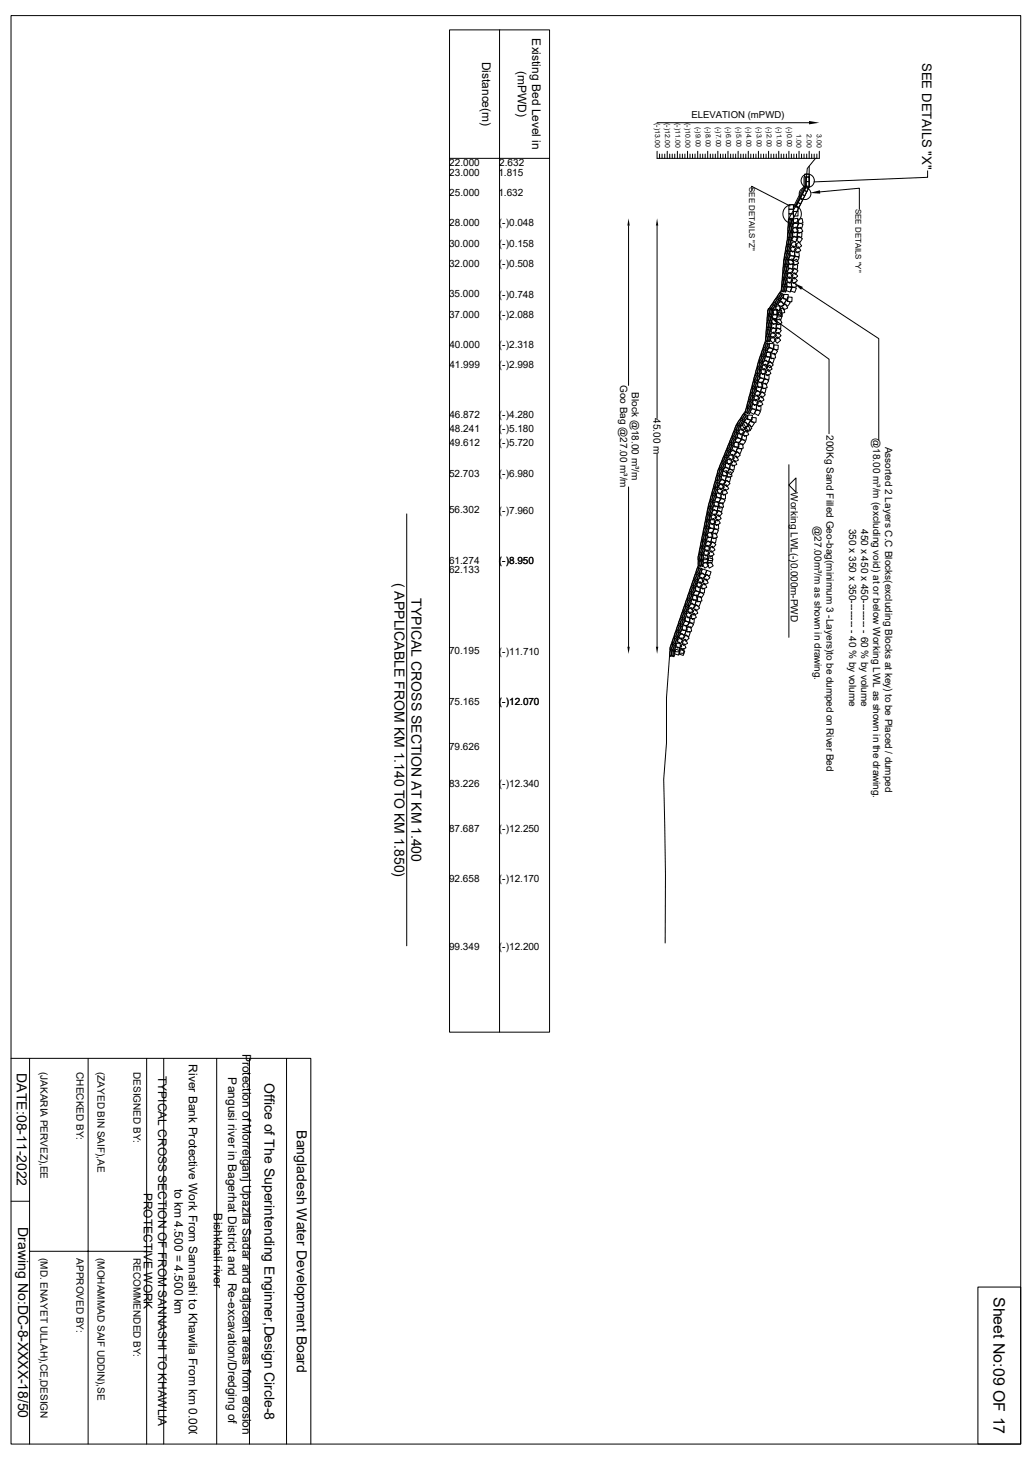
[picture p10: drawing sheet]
<svg xmlns="http://www.w3.org/2000/svg" width="297mm" height="420mm" viewBox="0 0 297 420" stroke-linecap="round" stroke-linejoin="round" font-family="sans-serif">
<g fill="none" stroke="#000" stroke-width=".29">
<path d="M3.2 4.5h290.6v410.9h-290.6zM129.4 8.6h28.8v288.3h-28.8zM143.8 8.6v288.3M189.1 35.3h43.7M129.4 45.6h28.8M189.1 43.5v2.1h46.7v-2.1M189.8 44.3v1.3M190.5 44.3v1.3M191.3 44.3v1.3M192 43.5v2.1M192.7 44.3v1.3M193.5 44.3v1.3"/>
<path d="M194.2 44.3v1.3M194.9 43.5v2.1M195.7 44.3v1.3M196.4 44.3v1.3M197.1 44.3v1.3M197.9 43.5v2.1M198.6 44.3v1.3M199.3 44.3v1.3M200 44.3v1.3M200.8 43.5v2.1M201.5 44.3v1.3M202.2 44.3v1.3"/>
<path d="M202.9 44.3v1.3M203.7 43.5v2.1M204.4 44.3v1.3M205.1 44.3v1.3M205.9 44.3v1.3M206.6 43.5v2.1M207.3 44.3v1.3M208.1 44.3v1.3M208.8 44.3v1.3M209.5 43.5v2.1M210.3 44.3v1.3M211 44.3v1.3"/>
<path d="M211.7 44.3v1.3M212.4 43.5v2.1M213.2 44.3v1.3M213.9 44.3v1.3M214.6 44.3v1.3M215.3 43.5v2.1M216.1 44.3v1.3M216.4 54.7l-.1-1.1 11.1 5.7M216.8 44.3v1.3M217.6 44.3v1.3M218.3 43.5v2.1M219 44.3v1.3"/>
<path d="M219.8 44.3v1.3M220.5 44.3v1.3M221.2 43.5v2.1M221.9 44.3v1.3M222.7 44.3v1.3M223.4 44.3v1.3M224.1 43.5v2.1M224.8 44.3v1.3M225.6 44.3v1.3M226.3 44.3v1.3M227 58.9h1.3v1.3h-1.3zM227 43.5v2.1"/>
<path d="M227.8 44.3v1.3M228.3 59.5h1.4v1.3h-1.4zM228.5 44.3v1.3M229.2 44.3v1.3M230 43.5v2.1M230.7 44.3v1.3M231.4 50.9v2.5l-3.1 6.1M231.4 44.3v1.3M231.6 50.1h1.3v.8h-.9v1.3h.9v1.4h-.9v-1.4h.9v-1.3h-1.3zM231.7 50.9v2.6l-3 6M232 50.9v2.7l-3 5.9M232 53.6l.8 .4-.6 1.1-.8-.4-.6 1.2 .8 .4-.6 1.2-.7-.4-.6 1.2 .7 .4-.6 1.1-.7-.4 .6-1.1 .7 .4 .6-1.2-.7-.4 .5-1.2 .8 .4 .6-1.2-.8-.4z"/>
<path d="M232.2 44.3v1.3M232.9 50.9l-.1 3.1-5.8 11.4M232.9 43.5v2.1M232.9 47.8v6M233.6 44.3v1.3M234.3 44.3v1.3M234.7 45.6l-2.4 2.9-.5 5.8-4.9 8.8-.3 5.8-1 5.9-.8 8.7-3.9 5.8-.6 8.8-2 5.8-3.8 14.3-2.6 3.9-5.2 13.1-2.9 10.5-2.9 14.4v2.6l-8 23.5-1.1 14.5v13l-.8 10.5 .5 27.6-.1 19.5M235.1 44.3v1.3M236 55.2l11.3-1.1v6.1M267 49.1v1.9l-32.7 1.3M180.9 64.9v46M189.1 64.9v55.5"/>
<path d="M225.4 78.3a1.76 1.76 0 0 1-.1 1.8l-.1-1.1zM225.6 76.4a1.76 1.76 0 0 1-.1 1.8l-.1-1.1zM225.8 74.4a1.76 1.76 0 0 1-.1 1.8l-.1-1.1zM225.9 78.4a1.76 1.76 0 0 1-.1 1.8l-.1-1.1zM226.1 72.6a1.58 1.58 0 0 1-.2 1.7 1.58 1.58 0 0 1 .2-1.7zM226.1 76.4a1.76 1.76 0 0 1-.1 1.8l-.1-1.1zM226.2 74.5a1.76 1.76 0 0 1-.1 1.8l-.1-1.1zM226.4 79.2l1-.9 .9 1-1.1 .9zM226.4 70.6a1.58 1.58 0 0 1-.1 1.8 1.58 1.58 0 0 1 .1-1.8zM226.4 78.4a1.76 1.76 0 0 1 0 1.8l-.2-1.1zM226.6 76.5a1.76 1.76 0 0 1-.1 1.8l-.1-1.1zM226.6 72.6a1.58 1.58 0 0 1-.2 1.8 1.58 1.58 0 0 1 .2-1.8z"/>
<path d="M226.7 74.5a1.76 1.76 0 0 1 0 1.8l-.2-1.1zM226.8 68.7a1.58 1.58 0 0 1-.2 1.8 1.58 1.58 0 0 1 .2-1.8zM226.8 75l1.2-.5 .5 1.1-1.2 .6zM226.9 66.8a1.44 1.44 0 0 1 0 1.7 1.44 1.44 0 0 1 0-1.7zM226.9 64.8a1.44 1.44 0 0 1 .1 1.8 1.44 1.44 0 0 1-.1-1.8zM226.9 70.7a1.58 1.58 0 0 1-.1 1.8 1.58 1.58 0 0 1 .1-1.8zM226.9 75.9l1.4 .1-.2 1.3h-1.3zM227 61.5h1.3v1.3h-1.3zM227 60.2h1.3v1.3h-1.3zM227.1 62.9a1.44 1.44 0 0 1 .1 1.7 1.44 1.44 0 0 1-.1-1.7zM227.1 72.7a1.58 1.58 0 0 1-.2 1.8 1.58 1.58 0 0 1 .2-1.8zM227.3 68.8a1.58 1.58 0 0 1-.2 1.8 1.58 1.58 0 0 1 .2-1.8z"/>
<path d="M227.3 77l1 .8-.7 1.1-1.1-.8zM227.3 66.8a1.44 1.44 0 0 1 .1 1.8 1.44 1.44 0 0 1-.1-1.8zM227.3 72.3l1.3-.1 .2 1.3-1.3 .2zM227.4 71.5l1-.8 .8 1.1-1.1 .8zM227.4 70.8a1.58 1.58 0 0 1-.2 1.8 1.58 1.58 0 0 1 .2-1.8zM227.5 64.9a1.44 1.44 0 0 1 0 1.7 1.44 1.44 0 0 1 0-1.7zM227.5 73.4l1.2 .5-.6 1.2-1.2-.6zM227.5 62.9a1.44 1.44 0 0 1 .1 1.8 1.44 1.44 0 0 1-.1-1.8zM227.6 70.2l1-.8 .8 1.1-1.1 .7zM227.7 79.3l1-.9 .9 1-1 .9zM227.8 68.9a1.58 1.58 0 0 1-.2 1.8 1.58 1.58 0 0 1 .2-1.8zM227.8 66.8a1.44 1.44 0 0 1 .1 1.8 1.44 1.44 0 0 1-.1-1.8z"/>
<path d="M227.9 64.9a1.44 1.44 0 0 1 .1 1.7 1.44 1.44 0 0 1-.1-1.7zM228 65.9l1.2-.6 .5 1.2-1.1 .6zM228 62.9a1.44 1.44 0 0 1 .1 1.8 1.44 1.44 0 0 1-.1-1.8zM228.1 75.1l1.2-.6 .5 1.2-1.2 .6zM228.2 66.8l1.3 .1-.1 1.3-1.3-.1zM228.2 63l1.3-.2 .3 1.3-1.3 .2zM228.3 76l1.3 .2-.2 1.3-1.3-.2zM228.3 60.8h1.4v1.3h-1.4zM228.5 64.1l1.3 .3-.4 1.3-1.3-.4zM228.5 67.9l1.1 .7-.7 1.1-1.1-.7zM228.6 77.1l1.1 .8-.8 1.1-1.1-.8zM228.6 71.7l1.1-.7 .8 1.1-1.1 .7z"/>
<path d="M228.6 72.6l1.3-.2 .1 1.3-1.3 .2zM228.8 73.6l1.2 .5-.6 1.2-1.2-.5zM228.9 70.4l1.1-.7 .7 1-1.1 .8zM229.3 66l1.2-.6 .6 1.1-1.2 .6zM229.5 66.9h1.3l-.1 1.3h-1.3zM229.5 63.1l1.3-.2 .3 1.2-1.3 .3zM229.8 64.1l1.3 .4-.4 1.3-1.3-.4zM229.8 67.9l1.1 .8-.7 1.1-1.1-.8zM220.2 98.6l.2-.2v.5l-.6 1.3v-.5zM220.6 96.5a1.76 1.76 0 0 1-.1 1.8l-.2-1.1zM220.6 98.8l.3-.2v.5l-.6 1.3-.1-.5zM220.7 94.6a1.76 1.76 0 0 1-.1 1.8l-.1-1.1z"/>
<path d="M220.9 92.6a1.76 1.76 0 0 1-.1 1.8l-.2-1.1zM221 90.7a1.76 1.76 0 0 1-.1 1.8l-.1-1.1zM221.1 96.6a1.76 1.76 0 0 1-.1 1.8l-.1-1.1zM221.1 88.8a1.76 1.76 0 0 1 0 1.8l-.2-1.1zM221.1 98.9l.3-.1v.5l-.6 1.2-.1-.5zM221.2 94.6a1.76 1.76 0 0 1-.1 1.8l-.1-1.1zM221.4 92.7a1.76 1.76 0 0 1-.1 1.8l-.2-1.1zM221.4 98.8l1.4 .1-.1 1.3-1.3-.1zM221.4 99.9l1.1 .7-.7 1.1-1.1-.8zM221.5 90.7a1.76 1.76 0 0 1-.1 1.8l-.1-1.1zM221.5 97.7l1-.9 .9 1-1 .8zM221.6 96.6a1.76 1.76 0 0 1-.1 1.8l-.1-1.1z"/>
<path d="M221.6 96.4l1-.9 .9 1-1 .8zM221.7 88.8a1.76 1.76 0 0 1-.1 1.8l-.2-1.1zM221.7 94.7a1.76 1.76 0 0 1-.1 1.8l-.1-1.1zM221.9 92.7a1.76 1.76 0 0 1-.1 1.8l-.1-1.1zM222 92.2l1.1-.6 .6 1.2-1.2 .5zM222 90.8a1.76 1.76 0 0 1-.1 1.8l-.1-1.1zM222.1 93.1l1.3 .1v1.3l-1.4-.1zM222.2 87.6l.3-.3a1.43 1.43 0 0 1-1 1.5zM222.2 88.8a1.76 1.76 0 0 1-.1 1.8l-.1-1.1zM222.3 89.3l1.3-.2 .2 1.3-1.3 .2zM222.5 89.2l1.3-.2 .2 1.3-1.3 .2zM222.5 94.2l1.1 .7-.8 1.1-1.1-.7z"/>
<path d="M222.5 90.3l1.3 .5-.4 1.2-1.3-.4zM222.6 87.9l.3-.3a1.43 1.43 0 0 1-1 1.5zM222.7 99.2l1.3 .1-.1 1.3-1.3-.1zM222.8 97.7l1-.8 .9 1-1 .9zM222.9 96.4l1-.8 .9 1-1 .9zM223 88.1l.3-.2a1.43 1.43 0 0 1-1 1.4zM223.2 88.1l1.3-.2 .2 1.3-1.2 .2zM223.3 86l.3-.3a1.43 1.43 0 0 1-1 1.5zM223.3 92.3l1.2-.6 .5 1.2-1.1 .6zM223.4 93.2l1.3 .1v1.3l-1.3-.1zM223.5 92.4l15.1 10.9v21.5M223.6 90l1.2-.3 .3 1.3-1.3 .2z"/>
<path d="M223.6 89.5l1.3-.3 .2 1.3-1.3 .2zM223.7 86.3l.3-.3a1.43 1.43 0 0 1-1 1.5zM223.8 94.3l1.1 .7-.8 1.1-1-.7zM223.8 87.2l1.2-.5 .6 1.1-1.2 .6zM223.9 90.4l1.2 .5-.4 1.2-1.3-.4zM224.1 86.5l.3-.2a1.43 1.43 0 0 1-1 1.4zM224.3 88.9l1.3-.3 .2 1.3-1.3 .3zM224.4 84.4l.3-.3a1.43 1.43 0 0 1-1 1.5zM224.7 84.7l.3-.3a1.43 1.43 0 0 1-.9 1.5zM224.9 88l1.2-.6 .6 1.2-1.2 .6zM225.1 82.2a1.76 1.76 0 0 1-.1 1.8l-.1-1.1zM225.2 84.9l.3-.2a1.43 1.43 0 0 1-1 1.4z"/>
<path d="M225.3 85.6l1.1 .7-.8 1.1-1.1-.7zM225.3 80.3a1.76 1.76 0 0 1-.1 1.8l-.1-1.1zM225.6 84.7l1.3 .1-.1 1.3-1.3-.1zM225.6 82.2a1.76 1.76 0 0 1 0 1.8l-.2-1.1zM225.8 80.3a1.76 1.76 0 0 1-.1 1.8l-.1-1.1zM226.1 82.3a1.76 1.76 0 0 1-.1 1.8l-.1-1.1zM226.3 80.3a1.76 1.76 0 0 1-.1 1.8l-.1-1.1zM226.3 80.5l1-.9 .9 1-1 .9zM226.4 81.4l1.3-.3 .2 1.3-1.3 .2zM226.4 86.3l1.1 .7-.8 1.1-1.1-.7zM226.6 82.3l1.3 .5-.5 1.2-1.2-.4zM226.7 85.4l1.3 .1-.1 1.3-1.3-.1z"/>
<path d="M227.6 80.6l1-.8 .9 .9-1 .9zM227.7 81.4l1.3-.2 .2 1.3-1.3 .3zM227.9 82.5l1.3 .4-.5 1.2-1.2-.4zM230.8 82.9l22.1 14.5v29.3M213.9 119.2l.3-.2a1.43 1.43 0 0 1-1 1.4zM214.3 119.5l.3-.3a1.43 1.43 0 0 1-.9 1.4zM214.7 119.8l.4-.3a1.43 1.43 0 0 1-1 1.4zM214.9 117.3l.2-.2v.2a1.49 1.49 0 0 1-.6 1.5zM215.2 119.4l1.3 .1v1.3l-1.4-.1zM215.3 117.4l.3-.2v.3a1.49 1.49 0 0 1-.6 1.5zM215.4 115.4l.2-.2v.3a1.49 1.49 0 0 1-.5 1.5zM215.9 113.5l.2-.1v.2a1.49 1.49 0 0 1-.6 1.5z"/>
<path d="M215.9 115.5l.2-.1v.2a1.49 1.49 0 0 1-.6 1.5zM215.9 117.5l.2-.2v.3a1.49 1.49 0 0 1-.6 1.5zM216.3 115.7l.2-.2 .1 .2a1.49 1.49 0 0 1-.6 1.5zM216.4 116.4h1.3v1.3h-1.3zM216.5 117.4l1.1 .7-.6 1.1-1.2-.7zM216.5 111.5l.1 .2a1.49 1.49 0 0 1-.6 1.5l.1-.8zM216.5 113.5l.1 .2a1.49 1.49 0 0 1-.6 1.5l.1-.7zM216.5 115.5l1.1-.6 .7 1.1-1.2 .7zM216.8 113.8l.2-.2 .1 .3a1.49 1.49 0 0 1-.6 1.5zM216.8 114.3l1.2-.7 .6 1.1-1.1 .7zM216.9 109.8l.2-.2v.3a1.49 1.49 0 0 1-.6 1.4zM217 111.6l.1 .2a1.49 1.49 0 0 1-.6 1.5v-.7z"/>
<path d="M217.1 113.2l1-.9 .9 .9-.9 1zM217.3 107.9l.3-.2v.2a1.49 1.49 0 0 1-.6 1.5zM217.3 109.9l.3-.2v.3a1.49 1.49 0 0 1-.6 1.5zM217.3 111.9l.3-.2v.3a1.49 1.49 0 0 1-.6 1.5zM217.7 116.7h1.3v1.3h-1.3zM217.7 117.7l1.2 .7-.7 1.1-1.1-.6zM217.8 115.9l1.1-.7 .6 1.1-1.1 .7zM217.8 110l.2-.1 .1 .2a1.49 1.49 0 0 1-.6 1.5zM217.8 106l.3-.2v.3a1.49 1.49 0 0 1-.6 1.5zM217.8 108l.3-.2v.3a1.49 1.49 0 0 1-.6 1.5zM217.9 110.2l1.3-.3 .3 1.3-1.2 .3zM217.9 111.2l1.3 .3-.3 1.3-1.3-.4z"/>
<path d="M218.1 114.6l1.1-.7 .7 1.2-1.2 .6zM218.3 106.1l.2-.1 .1 .2a1.49 1.49 0 0 1-.6 1.5zM218.3 108.1l.2-.2 .1 .3a1.49 1.49 0 0 1-.6 1.5zM218.4 104.1l.2-.1v.2a1.49 1.49 0 0 1-.6 1.5zM218.4 113.6l.9-1 1 .9-1 1zM218.7 107.5h1.3v1.3h-1.3zM218.8 104.3l.2-.2 .1 .3a1.49 1.49 0 0 1-.6 1.4zM218.8 106.3l.2-.2 .1 .2a1.49 1.49 0 0 1-.6 1.5zM218.8 106.6l1.2-.6 .6 1.1-1.1 .7zM218.8 108.5l1.2 .7-.7 1.1-1.2-.7zM218.9 102.3l.3-.2v.5l-.6 1.3-.1-.5zM219.2 105.4l1.1-.7 .6 1.1-1.1 .7z"/>
<path d="M219.2 110.6l1.2-.4 .4 1.3-1.3 .3zM219.2 111.5l1.3 .3-.4 1.3-1.2-.3zM219.3 104.4l.2-.2v.3a1.49 1.49 0 0 1-.6 1.5zM219.4 102.4l.2-.1 .1 .5-.7 1.3v-.6zM219.4 104.4l1-.9 .9 1.1-1 .8zM219.6 100.5l.2-.2v.5l-.6 1.3v-.5zM219.9 102.6l.2-.2v.6l-.6 1.2v-.5zM220 107.8h1.3v1.3h-1.3zM220 100.6l.3-.1v.5l-.6 1.2-.1-.5zM220.1 107l1.1-.7 .7 1.1-1.1 .7zM220.1 108.8l1.1 .7-.6 1.2-1.2-.7zM220.4 102.4l1.2 .4-.4 1.3-1.2-.4z"/>
<path d="M220.4 101.5l1.3-.3 .3 1.3-1.3 .3zM220.4 105.7l1.2-.7 .6 1.2-1.1 .6zM220.5 100.8l.2-.2 .1 .5-.7 1.3v-.5zM220.7 104.9l1-.9 .8 1-1 .8zM221.6 102.8l1.2 .5-.4 1.2-1.2-.4zM221.7 101.9l1.3-.3 .2 1.4-1.3 .2zM222.7 100.3l1.1 .7-.7 1.1-1.1-.8zM189.1 130.6v55.5M205.8 138.6l.2-.1v.8l-.5 1v-.9zM206.3 138.8l.2-.2v.8l-.5 1v-.8zM206.3 136.7l.2-.1v.8l-.5 .9v-.8zM206.7 139.7l1.1-.6 .6 1.2-1.1 .6z"/>
<path d="M206.8 136.9l.2-.2v.8l-.5 1v-.8zM206.8 138.9l.2-.2v.8l-.5 1v-.8zM206.8 134.9l.3-.2v.8l-.6 1v-.8zM207 138.7l.9-.9 .9 .9-.9 1zM207.3 135l.2-.2v.8l-.5 1v-.8zM207.3 137l.2-.2v.8l-.5 1v-.8zM207.6 133.1l.1-.1a1.67 1.67 0 0 1-.6 1.7zM207.8 135.1l.2-.1v.8l-.5 .9v-.8zM207.8 135.7l1.3-.3 .3 1.3-1.2 .3zM207.8 136.7l1.3 .3-.4 1.3-1.3-.4zM208.1 133.3l.1-.2a1.67 1.67 0 0 1-.6 1.7zM208.2 139.1l1-1 .9 1-.9 .9z"/>
<path d="M208.3 131.3l.1-.2a1.67 1.67 0 0 1-.5 1.7zM208.5 133.5l.2-.2a1.67 1.67 0 0 1-.6 1.7zM208.8 131.5l.1-.1a1.67 1.67 0 0 1-.6 1.7zM208.8 134.3l1.1 .8-.8 1-1.1-.8zM208.9 133.3l1.3 .1-.2 1.3-1.3-.2zM209.1 129.5l.1-.1a1.67 1.67 0 0 1-.6 1.7zM209.1 132.4l1.2-.5 .5 1.2-1.2 .5zM209.1 136.1l1.3-.4 .3 1.3-1.3 .3zM209.1 137l1.2 .3-.3 1.3-1.3-.3zM209.3 131.7l.1-.2a1.67 1.67 0 0 1-.6 1.7zM209.5 129.7l.2-.2a1.67 1.67 0 0 1-.6 1.7zM209.6 131.2l1.2-.5 .5 1.2-1.2 .5z"/>
<path d="M209.8 127.7l.1-.1a1.67 1.67 0 0 1-.6 1.6zM210 129.9l.1-.1a1.67 1.67 0 0 1-.6 1.6zM210 130.2l1.1-.8 .8 1-1.1 .9zM210.1 134.8l1 .8-.8 1-1-.8zM210.1 133.7l1.3 .2-.2 1.3-1.3-.2zM210.3 127.9l.1-.1a1.67 1.67 0 0 1-.6 1.7zM210.3 132.9l1.2-.5 .5 1.2-1.2 .5zM210.5 125.9l.2-.1a1.67 1.67 0 0 1-.6 1.7zM210.7 128.1l.2-.2a1.67 1.67 0 0 1-.6 1.7zM210.8 131.7l1.2-.5 .5 1.2-1.2 .5zM211 126.1l.1-.2a1.67 1.67 0 0 1-.6 1.7zM211.1 128.3l1.2 .5-.5 1.2-1.2-.5z"/>
<path d="M211.2 127.3l1.3-.1 .2 1.3-1.3 .2zM211.2 124.1l.2-.1a1.52 1.52 0 0 1-.7 1.6zM211.2 130.7l1.1-.8 .8 1-1.1 .8zM211.6 126.2a1.67 1.67 0 0 1-.6 1.6l.1-.7zM211.7 124.2l.1-.1a1.52 1.52 0 0 1-.6 1.7zM212 122.3l.1-.2a1.52 1.52 0 0 1-.6 1.7zM212.2 124.5l.1-.2a1.52 1.52 0 0 1-.6 1.7zM212.3 125.7l1.1 .8-.8 1.1-1.1-.8zM212.3 128.8l1.2 .4-.5 1.3-1.2-.5zM212.3 124.7l1.4 .1-.2 1.4-1.3-.2zM212.4 122.5l.2-.2a1.52 1.52 0 0 1-.7 1.7zM212.4 127.8l1.3-.1 .2 1.2-1.3 .2z"/>
<path d="M212.6 123.9l1.1-.5 .5 1.1-1.1 .6zM212.8 120.8l.3-.2a1.43 1.43 0 0 1-.9 1.4zM212.9 122.6l.1-.1a1.52 1.52 0 0 1-.6 1.7zM213 122.6l1.2-.5 .6 1.2-1.3 .6zM213.2 121.1l.4-.2a1.43 1.43 0 0 1-1 1.4zM213.5 122l1.2-.6 .6 1.2-1.2 .5zM213.5 126.2l1.1 .8-.8 1.1-1.1-.8zM213.6 125.2l1.3 .1-.2 1.4-1.3-.2zM213.7 121.4l.3-.3a1.43 1.43 0 0 1-1 1.5zM213.7 124.4l1.3-.6 .5 1.3-1.2 .5zM214.2 123.1l1.2-.5 .6 1.2-1.2 .5zM214.6 122.7l1.2-.6 .6 1.2-1.2 .6z"/>
<path d="M214.9 120.3l1.1 .7-.7 1.1-1.1-.7zM216 121l1.1 .7-.7 1.1-1.1-.7zM216.3 120.1l1.3 .1v1.3l-1.4-.1zM227 133.7v49.6M229.1 137.5v4.1l-2.1-2.1zM117.1 147.8v124.3M180.9 140.1v46M201.3 159.3a1.58 1.58 0 0 1-.2 1.8 1.58 1.58 0 0 1 .2-1.8zM201.6 157.4a1.58 1.58 0 0 1-.1 1.8 1.58 1.58 0 0 1 .1-1.8zM201.7 159.4a1.58 1.58 0 0 1-.2 1.8 1.58 1.58 0 0 1 .2-1.8zM202 155.5a1.58 1.58 0 0 1-.2 1.8 1.58 1.58 0 0 1 .2-1.8zM202.1 157.5a1.58 1.58 0 0 1-.2 1.8 1.58 1.58 0 0 1 .2-1.8z"/>
<path d="M202.2 159.5a1.58 1.58 0 0 1-.1 1.7 1.58 1.58 0 0 1 .1-1.7zM202.4 159.7l1.3-.1 .1 1.4h-1.4zM202.4 153.6a1.58 1.58 0 0 1-.2 1.8 1.58 1.58 0 0 1 .2-1.8zM202.4 158.9l1.1-.7 .7 1.1-1 .7zM202.5 155.6a1.58 1.58 0 0 1-.2 1.8 1.58 1.58 0 0 1 .2-1.8zM202.6 157.6a1.58 1.58 0 0 1-.2 1.7 1.58 1.58 0 0 1 .2-1.7zM202.6 157.6l1.2-.8 .7 1.1-1.1 .8zM202.8 151.7a1.58 1.58 0 0 1-.2 1.8 1.58 1.58 0 0 1 .2-1.8zM202.9 153.7a1.58 1.58 0 0 1-.2 1.7 1.58 1.58 0 0 1 .2-1.7zM203 155.7a1.58 1.58 0 0 1-.2 1.7 1.58 1.58 0 0 1 .2-1.7zM203.2 149.8a1.58 1.58 0 0 1-.2 1.8 1.58 1.58 0 0 1 .2-1.8zM203.2 151.8a1.58 1.58 0 0 1-.1 1.7 1.58 1.58 0 0 1 .1-1.7z"/>
<path d="M203.4 153.8a1.58 1.58 0 0 1-.2 1.7 1.58 1.58 0 0 1 .2-1.7zM203.5 153.5l1.3-.4 .4 1.2-1.3 .4zM203.5 147.9a1.58 1.58 0 0 1-.1 1.7 1.58 1.58 0 0 1 .1-1.7zM203.6 154.4l1.3 .3-.3 1.3-1.3-.3zM203.6 149.9a1.58 1.58 0 0 1-.1 1.7 1.58 1.58 0 0 1 .1-1.7zM203.7 160l1.3-.1 .1 1.3-1.3 .1zM203.7 159.1l1.1-.7 .7 1.1-1.1 .7zM203.8 151.8a1.58 1.58 0 0 1-.2 1.8 1.58 1.58 0 0 1 .2-1.8zM203.8 155.6l1 .8-.9 1-1-.9zM203.9 146a1.58 1.58 0 0 1-.1 1.7 1.58 1.58 0 0 1 .1-1.7zM204 157.9l1.1-.8 .7 1.1-1.1 .7zM204 148a1.58 1.58 0 0 1-.2 1.7 1.58 1.58 0 0 1 .2-1.7z"/>
<path d="M204.1 149.9a1.58 1.58 0 0 1-.1 1.8 1.58 1.58 0 0 1 .1-1.8zM204.2 150.7l1.3-.1 .1 1.3-1.3 .1zM204.2 149.9l1.1-.8 .7 1.1-1.1 .8zM204.3 144.2l.2-.1v.8l-.5 .9v-.8zM204.3 151.7l1.2 .6-.6 1.2-1.2-.6zM204.4 146a1.58 1.58 0 0 1-.2 1.8 1.58 1.58 0 0 1 .2-1.8zM204.5 148.6l1.1-.8 .7 1.1-1.1 .7zM204.5 148a1.58 1.58 0 0 1-.2 1.8 1.58 1.58 0 0 1 .2-1.8zM204.8 142.4l.2-.2v.8l-.5 1v-.8zM204.8 153.8l1.2-.5 .5 1.3-1.3 .4zM204.9 154.7l1.3 .2-.3 1.3-1.3-.2zM204.9 144.2l.2 .2-.1 .6-.5 1v-.8z"/>
<path d="M204.9 146.1a1.58 1.58 0 0 1-.2 1.8 1.58 1.58 0 0 1 .2-1.8zM205.1 155.8l.9 .9-.8 .9-1-.8zM205.2 144.5l.2-.2v.8l-.5 1v-.8zM205.3 142.5l.2-.2v.8l-.5 1v-.8zM205.3 140.5l.2-.2v.8l-.5 1v-.8zM205.4 145.4l1.3 .3-.3 1.2-1.3-.2zM205.4 144.6l1.3-.3 .3 1.2-1.3 .3zM205.4 151l1.4-.1v1.3l-1.3 .1zM205.5 150.1l1.1-.7 .7 1.1-1.1 .7zM205.6 146.6l.9 .8-.8 1-1-.9zM205.6 152l1.2 .6-.6 1.2-1.2-.6zM205.7 148.8l1.1-.7 .8 1.1-1.1 .7z"/>
<path d="M205.8 140.6l.2-.1v.8l-.5 .9v-.8zM205.9 142.5l.1 .2v.6l-.6 .9v-.8zM206.2 141.9h1.3v1.3h-1.3zM206.2 140.8l.3-.2v.8l-.5 1v-.8zM206.3 142.9l1.1 .7-.6 1.1-1.1-.7zM206.3 141l1.2-.6 .6 1.1-1.1 .7zM206.7 144.9l1.2-.3 .3 1.3-1.2 .3zM206.7 145.7l1.2 .2-.2 1.3-1.3-.3zM206.8 146.8l1.1 .9-.9 .9-1-.8zM207.5 142.2h1.3v1.3h-1.3zM207.6 143.3l1.1 .6-.7 1.1-1.1-.6zM207.6 141.4l1.1-.7 .7 1.2-1.2 .6z"/>
<path d="M207.9 140.1l1.2-.7 .6 1.2-1.1 .6zM195.2 179.8l.2-.1v.5l-.6 1.2-.1-.5zM195.7 178l.3-.2v.6l-.6 1.2-.1-.5zM196.3 178.1l.2-.1v.5l-.6 1.2-.1-.5zM196.4 176.1l.2-.1v.5l-.6 1.3v-.6zM196.7 178.3l.2-.2 .1 .5-.7 1.3v-.5zM196.8 176.3l.3-.2v.6l-.6 1.2-.1-.5zM197 174.3l.2-.1 .1 .5-.7 1.2v-.5zM197.3 177.5h1.3l-.1 1.4-1.3-.1zM197.3 178.5l1.1 .7-.8 1.1-1-.7zM197.3 176.5l.2-.2 .1 .5-.7 1.3v-.5zM197.4 176.6l1.2-.6 .6 1.2-1.2 .6z"/>
<path d="M197.6 174.4l.1 .7-.6 1v-.8zM197.7 172.5l.2-.2v.5l-.6 1.3-.1-.5zM197.9 175.4l1.2-.6 .5 1.2-1.2 .5zM198.1 174.5v.8l-.5 .9v-.8zM198.2 172.5l.1 .8-.6 .9 .1-.8zM198.2 174.4l1-.9 .9 1-1 .8zM198.3 170.6l.2-.1v.5l-.6 1.3v-.6zM198.5 177.9l1.3 .1-.1 1.3-1.3-.1zM198.5 178.9l1.1 .8-.7 1-1.1-.7zM198.7 177l1.2-.6 .5 1.2-1.1 .6zM198.7 172.7l.1 .7-.6 1v-.8zM198.8 170.8l.2-.2v.6l-.6 1.2-.1-.5z"/>
<path d="M198.9 168.8l.2-.1 .1 .5-.7 1.2v-.5zM199.1 175.8l1.2-.6 .5 1.2-1.1 .6zM199.2 172.3l1.2 .5-.4 1.2-1.2-.4zM199.2 171l.2-.2 .1 .5-.7 1.3v-.5zM199.2 171.4l1.3-.2 .3 1.3-1.3 .2zM199.4 169l.2-.2v.5l-.6 1.3v-.5zM199.5 174.8l.9-.9 .9 1-1 .9zM199.6 167l.2-.2v.5l-.6 1.3-.1-.5zM199.9 169.1l.2-.1v.5l-.6 1.2-.1-.5zM200 167.1l.2-.1 .1 .5-.7 1.2v-.5zM200.2 165.1l.2-.1v.5l-.6 1.3-.1-.6zM200.2 168.7l1.3 .2v1.3l-1.3-.1z"/>
<path d="M200.2 169.8l1.1 .7-.7 1.1-1.1-.7zM200.4 167.9l1.2-.6 .5 1.2-1.1 .6zM200.4 172.8l1.3 .4-.5 1.3-1.2-.5zM200.5 167.3l.2-.2v.5l-.6 1.3v-.5zM200.5 171.8l1.3-.2 .2 1.3-1.3 .2zM200.7 165.3l.2-.2v.6l-.6 1.2-.1-.5zM200.8 163.3l.2-.2v.5l-.6 1.3v-.5zM200.8 166.7l1.2-.6 .6 1.2-1.2 .6zM201.1 161.2a1.44 1.44 0 0 1 0 1.7zM201.1 165.4l.2-.1 .1 .5-.7 1.2v-.5zM201.2 165.7l1-.9 .9 1-1 .9zM201.3 163.4l.2-.1v.5l-.6 1.3-.1-.6z"/>
<path d="M201.5 169.2l1.3 .1-.1 1.3-1.3-.1zM201.5 170.2l1.1 .7-.8 1.1-1.1-.7zM201.6 161.2a1.44 1.44 0 0 1 0 1.7zM201.6 168.4l1.2-.6 .6 1.2-1.2 .5zM201.7 163.6l.2-.2 .1 .6-.7 1.2v-.5zM202.1 161.2a1.44 1.44 0 0 1 0 1.7zM202.1 167.1l1.1-.6 .6 1.2-1.2 .6zM202.1 162.3l1.2-.6 .7 1.1-1.2 .6zM202.1 163.7l1.3 .4-.5 1.2-1.2-.4zM202.4 166.1l1.1-.9 .8 1-1 .9zM202.6 160.4l1.3 .4-.4 1.3-1.2-.4zM203.4 164.1l1.2 .4-.4 1.2-1.3-.4z"/>
<path d="M203.5 162.3l1.1-.6 .7 1.1-1.2 .6zM203.9 160.4l1.3 .4-.3 1.3-1.3-.4zM193 187a1.76 1.76 0 0 1-.1 1.8l-.1-1.1zM193.3 185.3l.2-.1v.5l-.6 1.2-.1-.5zM193.5 187.1a1.76 1.76 0 0 1-.1 1.8l-.1-1.1zM193.7 185.5l.2-.2 .1 .5-.7 1.3v-.5zM193.9 183.5l.2-.2v.6l-.6 1.2v-.5zM194 187.1a1.76 1.76 0 0 1-.1 1.8l-.1-1.1zM194.2 185.7l.2-.2v.5l-.6 1.3v-.5zM194.3 186.1l1.3 .1-.1 1.3h-1.3zM194.4 183.7l.2-.2v.5l-.6 1.3-.1-.5zM194.4 185.3l1.2-.6 .6 1.2-1.2 .6z"/>
<path d="M194.5 181.7l.2-.2 .1 .5-.7 1.3v-.5zM194.5 186.8l1.2 .4-.4 1.3-1.2-.5zM194.8 183.8l.2-.2 .1 .5-.7 1.3v-.5zM194.9 184.1l1.1-.6 .6 1.2-1.1 .6zM195 181.8l.2-.1v.5l-.6 1.2v-.5zM195.2 183l1.1-.8 .8 1-1 .9zM195.5 182l.2-.2v.5l-.6 1.3-.1-.5zM195.5 186.6h1.3v1.4l-1.3-.1zM195.6 180l.2-.2 .1 .5-.7 1.3v-.5zM195.7 185.7l1.1-.5 .6 1.2-1.1 .5zM195.8 186.9l1.3 .4-.5 1.3-1.2-.5zM196.1 180.2l.2-.2v.5l-.6 1.3v-.5z"/>
<path d="M196.1 184.5l1.2-.6 .6 1.2-1.2 .6zM196.2 181.1l1.2 .4-.4 1.2-1.3-.4zM196.3 180.1l1.2-.2 .3 1.2-1.3 .3zM196.5 183.5l1-.9 .8 1-.9 .9zM197.4 181.5l1.3 .4-.5 1.2-1.2-.4zM197.5 180.6l1.3-.3 .3 1.3-1.4 .2zM3.2 304.5h86.3v110.9M8.5 304.5v110.9M25.4 304.5v110.9M42.2 304.5v110.9M47.1 304.5v110.9M62.4 304.5v110.9"/>
<path d="M71.8 304.5v110.9M82.5 304.5v110.9M3.2 345.6h5.3M8.5 360h33.7M281.4 370.2h12.4v45.2h-12.4z"/>
<circle cx="231.7" cy="55.7" r="1.69"/>
<circle cx="232.4" cy="52" r="1.91"/>
<circle cx="228" cy="61.5" r="2.68"/>
</g>
<path d="M232.8 34.8l3 .5-3 .5zM233 55.5l3-.8 .1 1zM180.9 62.8l.3 2.1h-.6zM189.1 62.8l.3 2.1h-.6zM221.1 90.6l2.7 1.3-.6 .9zM228.3 81.3l2.8 1.2-.6 .9zM180.6 186.1h.6l-.3 2zM188.8 186.1h.6l-.3 2z" fill="#000"/>
<text font-size="4.6" x="286" y="373" transform="rotate(90 286 373)">Sheet No:09 OF 17</text>
<g font-size="4">
<text x="113.6" y="167.6" transform="rotate(90 113.6 167.6)">( APPLICABLE FROM KM 1.140 TO KM 1.850)</text>
<text x="118.4" y="172.1" transform="rotate(90 118.4 172.1)">TYPICAL CROSS SECTION AT KM 1.400</text>
<text x="4.8" y="308.8" transform="rotate(90 4.8 308.8)">DATE:08-11-2022</text>
<text x="76.1" y="311.5" transform="rotate(90 76.1 311.5)">Office of The Superintending Enginner,Design Circle-8</text>
<text x="85.4" y="325.1" transform="rotate(90 85.4 325.1)">Bangladesh Water Development Board</text>
<text x="5.2" y="353" transform="rotate(90 5.2 353)">Drawing No:DC-8-XXXX-18/50</text>
</g>
<text font-size="3.8" x="265.4" y="18.1" transform="rotate(90 265.4 18.1)">SEE DETAILS &quot;X&quot;</text>
<g font-size="3.4">
<text x="153.2" y="11.1" transform="rotate(90 153.2 11.1)">Existing Bed Level in</text>
<text x="138.8" y="17.7" transform="rotate(90 138.8 17.7)">Distance(m)</text>
<text x="149" y="20.4" transform="rotate(90 149 20.4)">(mPWD)</text>
<text x="69.8" y="303.1" transform="rotate(90 69.8 303.1)">Protection of Morrelganj Upazila Sadar and adjacent areas from erosion o</text>
<text x="45.5" y="309.5" transform="rotate(90 45.5 309.5)">TYPICAL CROSS SECTION OF FROM SANNASHI TO KHAWLIA</text>
<text x="54.3" y="306.2" transform="rotate(90 54.3 306.2)">River Bank Protective Work From Sannashi to Khawlia From km 0.000</text>
<text x="65.6" y="310" transform="rotate(90 65.6 310)">Pangusi river in Bagerhat District and Re-excavation/Dredging of</text>
<text x="41.4" y="343.1" transform="rotate(90 41.4 343.1)">PROTECTIVE WORK</text>
<text x="50.2" y="342" transform="rotate(90 50.2 342)">to km 4.500 = 4.500 km</text>
<text x="61.5" y="349.1" transform="rotate(90 61.5 349.1)">Bishkhali river</text>
</g>
<g font-size="2.9">
<text x="129.3" y="47.6">22.000</text>
<text x="143.7" y="47.6">2.632</text>
<text x="129.3" y="50.5">23.000</text>
<text x="143.4" y="50.5">1.815</text>
<text x="129.3" y="56.4">25.000</text>
<text x="143.4" y="56.4">1.632</text>
<text x="129.3" y="65.1">28.000</text>
<text x="143.6" y="65.1">(-)0.048</text>
<text x="129.2" y="70.9">30.000</text>
<text x="143.6" y="71">(-)0.158</text>
<text x="129.2" y="76.8">32.000</text>
<text x="143.6" y="76.8">(-)0.508</text>
<text x="129.2" y="85.6">35.000</text>
<text x="143.6" y="85.6">(-)0.748</text>
<text x="129.2" y="91.4">37.000</text>
<text x="143.6" y="91.4">(-)2.088</text>
<text x="129.3" y="100.2">40.000</text>
<text x="143.6" y="100.2">(-)2.318</text>
<text x="129.3" y="106">41.999</text>
<text x="143.6" y="106">(-)2.998</text>
<text x="178.4" y="110.7" transform="rotate(90 178.4 110.7)">Goo Bag @27.00 m³/m</text>
<text x="181.9" y="112.8" transform="rotate(90 181.9 112.8)">Block @18.00 m³/m</text>
<text x="129.3" y="120.2">46.872</text>
<text x="129.3" y="124.2">48.241</text>
<text x="143.6" y="120.2">(-)4.280</text>
<text x="143.6" y="124.2">(-)5.180</text>
<text x="188.1" y="120.4" transform="rotate(90 188.1 120.4)">45.00 m</text>
<text x="237.9" y="125.2" transform="rotate(90 237.9 125.2)">200Kg Sand Filled Geo-bag(minimum 3 -Layers)to be dumped on River Bed</text>
<text x="251.3" y="125.9" transform="rotate(90 251.3 125.9)">@18.00 m³/m (excluding void) at or below Working LWL as shown in the drawing.</text>
<text x="129.3" y="128.2">49.612</text>
<text x="143.6" y="128.2">(-)5.720</text>
<text x="254.7" y="128.5" transform="rotate(90 254.7 128.5)">Assorted 2 Layers C.C Blocks(excluding Blocks at key) to be Placed / dumped</text>
<text x="129.2" y="137.2">52.703</text>
<text x="143.6" y="137.2">(-)6.980</text>
<text x="227.6" y="141.6" transform="rotate(90 227.6 141.6)">Working LWL(-)0.000m-PWD</text>
<text x="129.2" y="147.7">56.302</text>
<text x="143.6" y="147.7">(-)7.960</text>
<text x="234.4" y="151.4" transform="rotate(90 234.4 151.4)">@27.00m³/m as shown in drawing.</text>
<text x="244.3" y="152.1" transform="rotate(90 244.3 152.1)">350 x 350 x 350-------- - 40 % by volume</text>
<text x="247.8" y="152.2" transform="rotate(90 247.8 152.2)">450 x 450 x 450-------- - 60 % by volume</text>
<text x="129.2" y="162.2">61.274</text>
<text x="129.2" y="164.7">62.133</text>
<text x="143.6" y="162.3">(-)8.950</text>
<text x="129.2" y="188.3">70.195</text>
<text x="143.6" y="188.3">(-)11.710</text>
<text x="129.2" y="202.8">75.165</text>
<text x="143.6" y="202.8">(-)12.070</text>
<text x="129.2" y="215.8">79.626</text>
<text x="129.2" y="226.3">83.226</text>
<text x="143.6" y="226.3">(-)12.340</text>
<text x="129.2" y="239.3">87.687</text>
<text x="143.6" y="239.3">(-)12.250</text>
<text x="129.2" y="253.8">92.658</text>
<text x="143.6" y="253.8">(-)12.170</text>
<text x="129.2" y="273.3">99.349</text>
<text x="143.6" y="273.3">(-)12.200</text>
<text x="11.6" y="308.4" transform="rotate(90 11.6 308.4)">(JAKARIA PERVEZ),EE</text>
<text x="22" y="308.4" transform="rotate(90 22 308.4)">CHECKED BY:</text>
<text x="28.1" y="308.4" transform="rotate(90 28.1 308.4)">(ZAYED BIN SAIF),AE</text>
<text x="38.4" y="308.4" transform="rotate(90 38.4 308.4)">DESIGNED BY:</text>
<text x="11.6" y="361.8" transform="rotate(90 11.6 361.8)">(MD. ENAYET ULLAH),CE,DESIGN</text>
<text x="22" y="362" transform="rotate(90 22 362)">APPROVED BY:</text>
<text x="28.1" y="361.8" transform="rotate(90 28.1 361.8)">(MOHAMMAD SAIF UDDIN),SE</text>
<text x="38.4" y="361.8" transform="rotate(90 38.4 361.8)">RECOMMENDED BY:</text>
</g>
<text font-size="2.8" x="199" y="34">ELEVATION (mPWD)</text>
<g font-size="2.3">
<text x="215.6" y="53.8" transform="rotate(90 215.6 53.8)">SEE DETAILS &quot;Z&quot;</text>
<text x="246.3" y="60" transform="rotate(90 246.3 60)">SEE DETAILS &quot;Y&quot;</text>
</g>
<g font-size="2">
<text x="188.6" y="35.3" transform="rotate(90 188.6 35.3)">(-)13.00</text>
<text x="191.5" y="35.3" transform="rotate(90 191.5 35.3)">(-)12.00</text>
<text x="194.4" y="35.3" transform="rotate(90 194.4 35.3)">(-)11.00</text>
<text x="197.3" y="35.3" transform="rotate(90 197.3 35.3)">(-)10.00</text>
<text x="200.2" y="36.4" transform="rotate(90 200.2 36.4)">(-)9.00</text>
<text x="203.2" y="36.4" transform="rotate(90 203.2 36.4)">(-)8.00</text>
<text x="206.1" y="36.4" transform="rotate(90 206.1 36.4)">(-)7.00</text>
<text x="209" y="36.4" transform="rotate(90 209 36.4)">(-)6.00</text>
<text x="211.9" y="36.4" transform="rotate(90 211.9 36.4)">(-)5.00</text>
<text x="214.8" y="36.4" transform="rotate(90 214.8 36.4)">(-)4.00</text>
<text x="217.8" y="36.4" transform="rotate(90 217.8 36.4)">(-)3.00</text>
<text x="220.7" y="36.4" transform="rotate(90 220.7 36.4)">(-)2.00</text>
<text x="223.6" y="36.4" transform="rotate(90 223.6 36.4)">(-)1.00</text>
<text x="226.5" y="36.4" transform="rotate(90 226.5 36.4)">(-)0.00</text>
<text x="229.2" y="38.5" transform="rotate(90 229.2 38.5)">1.00</text>
<text x="232.2" y="38.5" transform="rotate(90 232.2 38.5)">2.00</text>
<text x="235.1" y="38.5" transform="rotate(90 235.1 38.5)">3.00</text>
</g>
</svg>
